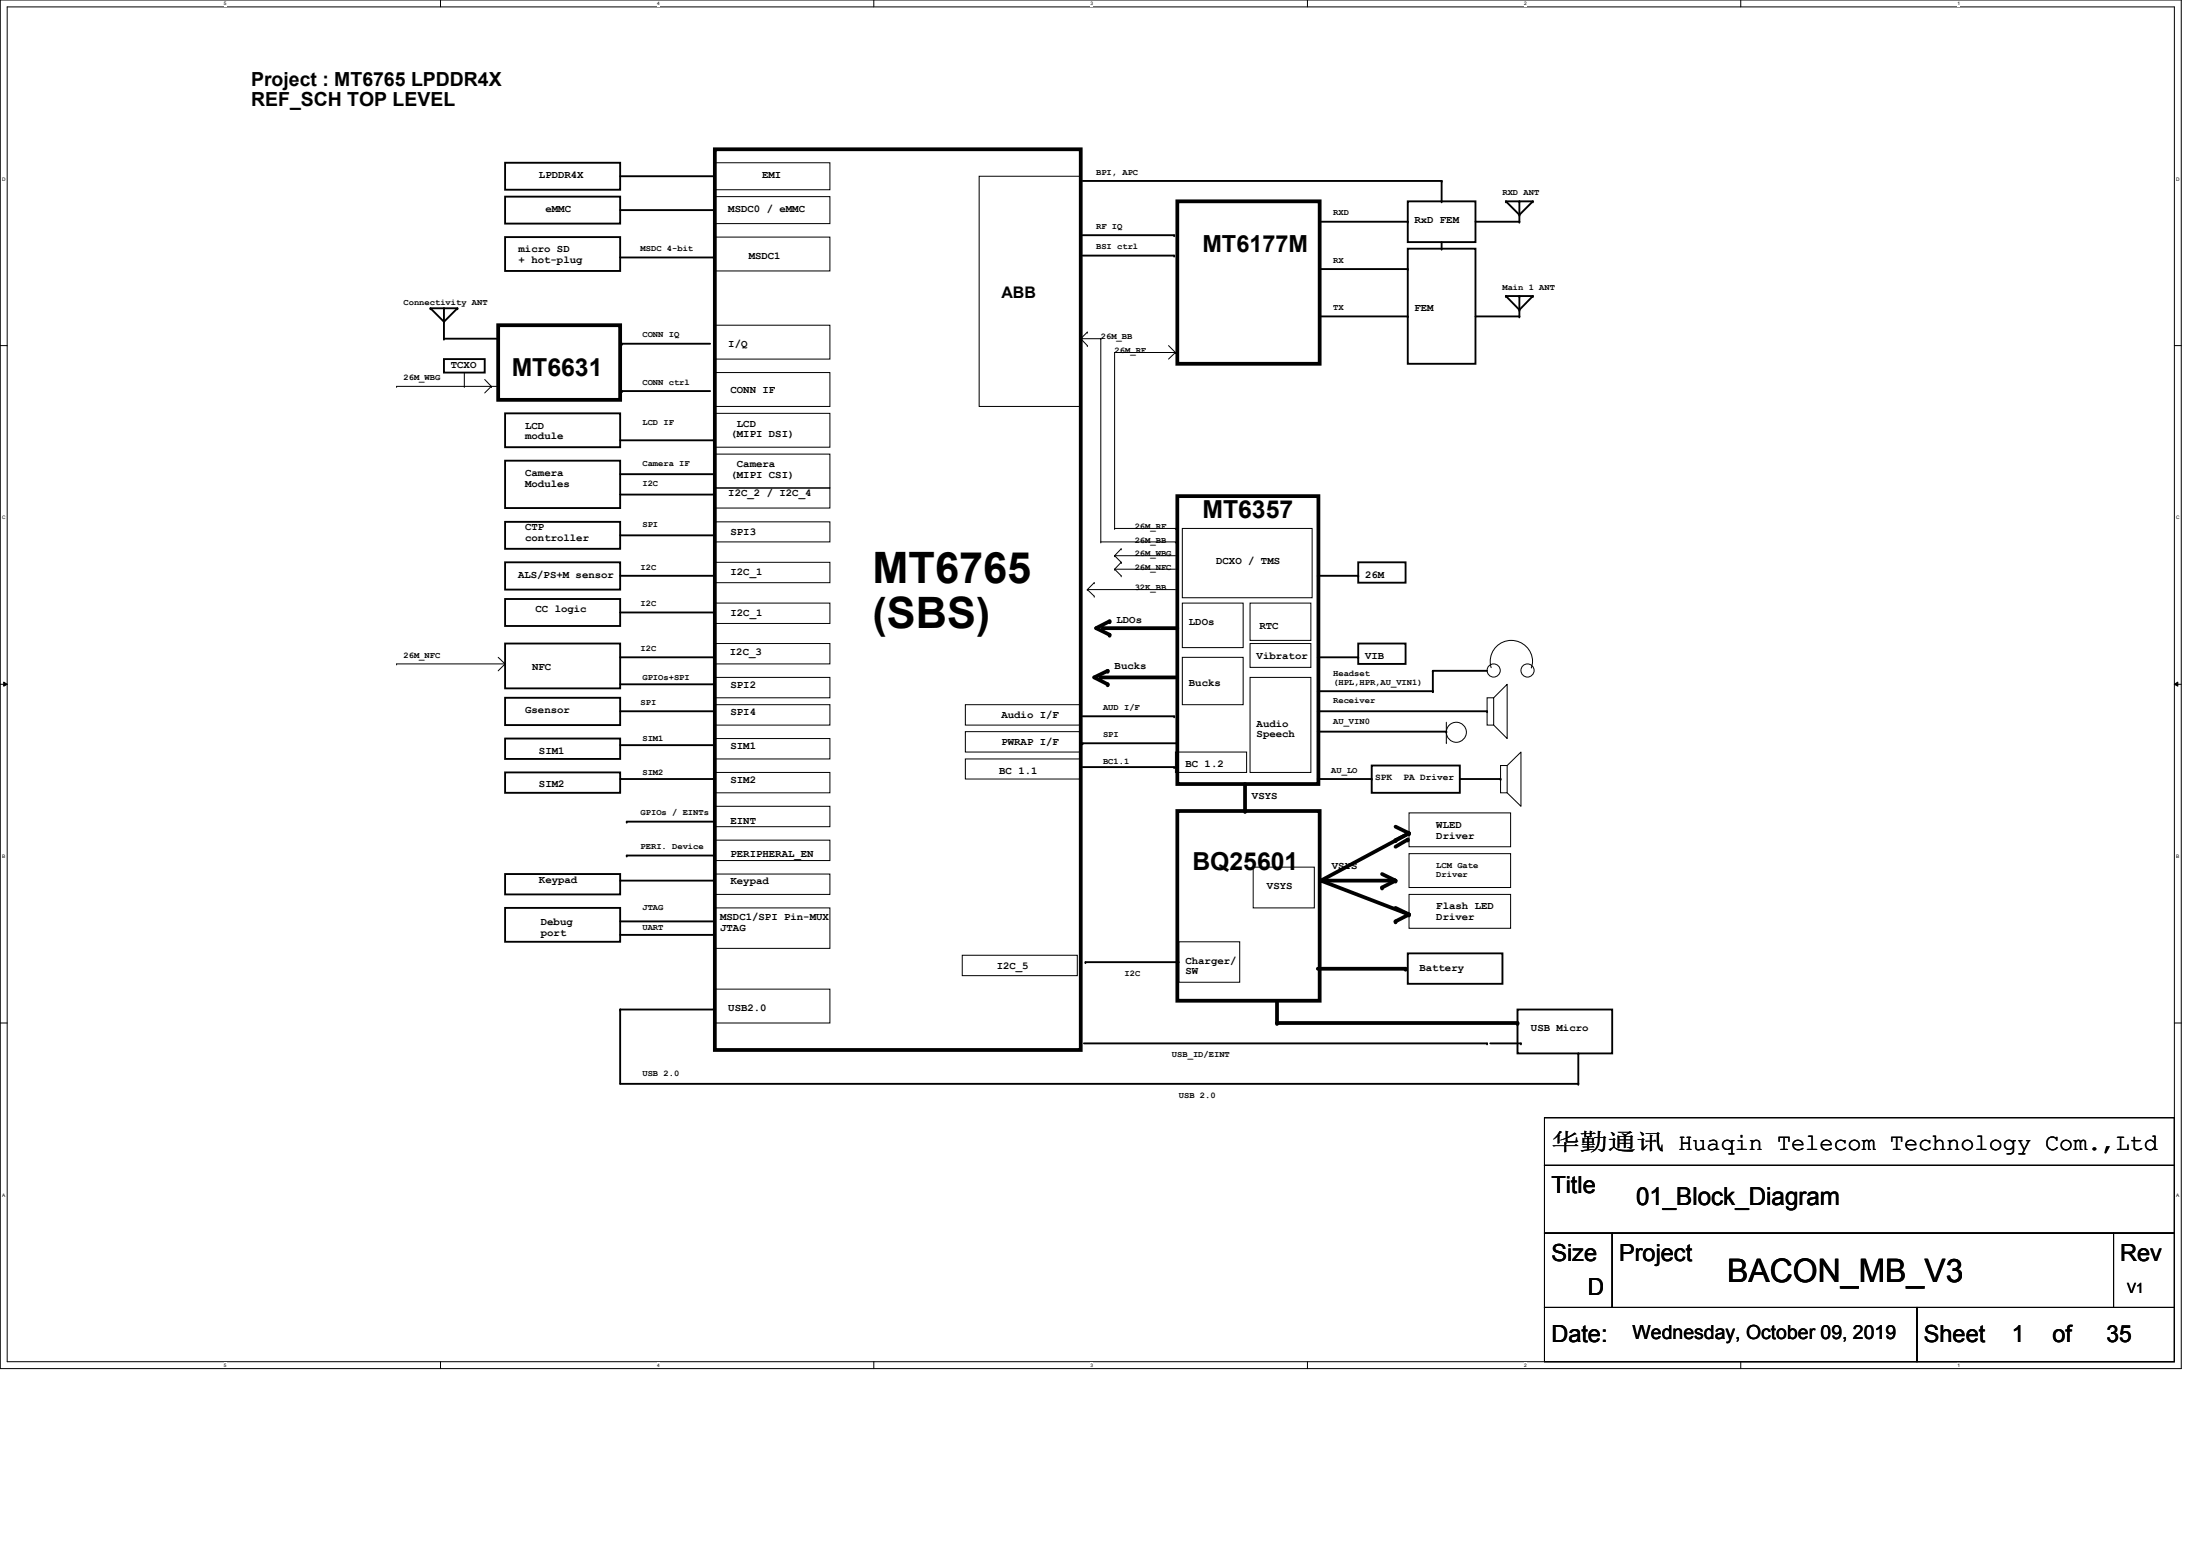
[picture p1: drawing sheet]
<svg xmlns="http://www.w3.org/2000/svg" width="297mm" height="210mm" viewBox="0 0 297 210" stroke-linecap="round" stroke-linejoin="round" font-family="sans-serif">
<path d="M0 0h294.5v184.7h-294.5zM1 .9h292.6v182.9h-292.6z" fill="none" stroke="#000" stroke-width=".14"/>
<g fill="#fff">
<path d="M30.2 .1h.4v.7h-.4z"/>
<path d="M30.2 183.9h.4v.8h-.4z"/>
</g>
<path d="M59.5 0v.9M59.5 183.8v.9" fill="none" stroke="#000" stroke-width=".14"/>
<g fill="#fff">
<path d="M88.7 .1h.4v.7h-.4z"/>
<path d="M88.7 183.9h.4v.8h-.4z"/>
</g>
<path d="M118 0v.9M118 183.8v.9" fill="none" stroke="#000" stroke-width=".14"/>
<g fill="#fff">
<path d="M147.2 .1h.4v.7h-.4z"/>
<path d="M147.2 183.9h.4v.8h-.4z"/>
</g>
<path d="M176.5 0v.9M176.5 183.8v.9" fill="none" stroke="#000" stroke-width=".14"/>
<g fill="#fff">
<path d="M205.8 .1h.3v.7h-.3z"/>
<path d="M205.8 183.9h.3v.8h-.3z"/>
</g>
<path d="M235 0v.9M235 183.8v.9" fill="none" stroke="#000" stroke-width=".14"/>
<g fill="#fff">
<path d="M264.3 .1h.3v.7h-.3z"/>
<path d="M264.3 183.9h.3v.8h-.3z"/>
<path d="M.3 23.8h.5v.7h-.5z"/>
<path d="M293.8 23.8h.5v.7h-.5z"/>
<path d="M.3 69.5h.5v.7h-.5z"/>
<path d="M293.8 69.5h.5v.7h-.5z"/>
</g>
<path d="M0 46.7h1M293.6 46.7h.9" fill="none" stroke="#000" stroke-width=".14"/>
<g fill="#fff">
<path d="M.3 115.2h.4v.8h-.4z"/>
<path d="M293.8 115.2h.5v.8h-.5z"/>
</g>
<path d="M0 92.4h1M.5 92.1l.5 .3-.5 .2zM293.6 92.4l.4-.3v.5zM293.6 92.4h.9" fill="none" stroke="#000" stroke-width=".14"/>
<path d="M.5 92.1l.5 .3-.5 .2zM293.6 92.4l.4-.3v.5z" fill="#000"/>
<g fill="#fff">
<path d="M.3 161h.4v.7h-.4z"/>
<path d="M293.8 161h.4v.7h-.4z"/>
</g>
<g fill="none" stroke="#000" stroke-width=".14">
<path d="M96.5 26.5h15.6v3.7h-15.6zM96.5 32h15.6v4.6h-15.6zM96.5 22h15.6v3.6h-15.6zM132.2 23.8h13.7v31.1h-13.7zM53.5 52.2h.1M53.5 52.2h13.8M62.7 52.2h.1M62.7 50.3v1.9M65.4 51.2l.9 1M66.3 52.2h.1M66.3 52.2l-.9 .8M96.5 43.9h15.6v4.6h-15.6z"/>
<path d="M96.5 50.3h15.6v4.6h-15.6zM96.5 55.8h15.6v4.6h-15.6zM145.9 45.7h2.7M145.9 45.7l.9 1M146.8 44.8h.1M146.8 46.7h.1M146.8 44.8l-.9 .9M148.6 45.7h.1M148.6 45.7v27.5M157.8 46.7l.9 .9M158.7 47.6h.1M158.7 47.6h-8.2v23.7"/>
<path d="M158.7 47.6l-.9 .9M96.5 61.3h15.6v4.6h-15.6zM96.5 65.9h15.6v2.7h-15.6zM96.5 70.4h15.6v2.8h-15.6zM96.5 75.9h15.6v2.8h-15.6zM146.8 79.6h.1M146.8 79.6h11.9M146.8 79.6l.9 .9M147.7 78.7h.1M147.7 78.7l-.9 .9M148.6 73.2h.1M148.6 73.2h10.1"/>
<path d="M150.5 75h.1M150.5 71.3h.1M150.5 76.8h.1M150.5 75h8.2M150.5 75l.9 .9M150.5 71.3h8.2M150.5 76.8h8.2M150.5 76.8l.9 .9M151.4 74.1h.1M151.4 75.9h.1M151.4 77.7h.1M151.4 74.1l-.9 .9"/>
<path d="M151.4 75.9l-.9 .9M158.7 71.3h.1M158.7 73.2h.1M159.6 71.3h17.6v9.4h-17.6zM53.5 89.6h.1M53.5 89.6h14.7M67.3 88.7l.9 .9M68.2 89.6h.1M68.2 89.6l-.9 1M96.5 86.9h15.6v2.7h-15.6zM96.5 91.4h15.6v2.8h-15.6zM96.5 99.7h15.6v2.7h-15.6z"/>
<path d="M96.5 95.1h15.6v2.8h-15.6zM96.5 81.4h15.6v2.8h-15.6zM130.3 95.1h15.6v2.8h-15.6zM130.3 98.8h15.6v2.7h-15.6zM147.7 80.5h.1M159.6 81.4h8.2v6h-8.2zM159.6 88.7h8.2v6.4h-8.2zM168.8 81.4h8.2v5h-8.2zM168.8 86.9h8.2v3.2h-8.2zM168.8 91.4h8.2v12.9h-8.2zM195.3 97.5v2.7M200.8 94.2h.9v3.7h-.9z"/>
<path d="M201.3 90.1a2.84 2.84 0 0 1 2.8-3.7 2.84 2.84 0 0 1 2.7 3.8M201.7 94.2l1.8-1.8v7.3l-1.8-1.8M96.5 104.3h15.6v2.7h-15.6zM96.5 108.8h15.6v2.8h-15.6zM96.5 118h15.6v2.7h-15.6zM96.5 113.4h15.6v2.8h-15.6zM130.3 102.4h15.6v2.8h-15.6zM158.7 101.5h9.6v2.8h-9.6zM169.2 117.1h8.3v5.5h-8.3zM190.2 109.7h13.8v4.6h-13.8zM190.2 115.2h13.8v4.6h-13.8zM195.3 100.2h.1"/>
<path d="M202.6 103.3h.9v3.7h-.9zM203.5 103.3l1.9-1.8v7.3l-1.9-1.8M0 138.1h1M96.5 122.6h15.6v5.4h-15.6zM96.5 133.5h15.6v4.6h-15.6zM129.9 128.9h15.6v2.8h-15.6zM159.2 127.1h8.2v5.5h-8.2zM190.2 120.7h13.8v4.6h-13.8zM293.6 138.1h.9M208.5 157.3h85.1v9.2h-85.1zM208.5 150.9h85.1v6.4h-85.1zM208.5 166.5h9.2v10h-9.2z"/>
<path d="M208.5 176.5h50.3v7.3h-50.3zM217.7 166.5h67.7v10h-67.7zM258.8 176.5h34.8v7.3h-34.8zM285.4 166.5h8.2v10h-8.2z"/>
<circle cx="196.6" cy="98.8" r="1.35"/>
<circle cx="201.7" cy="90.5" r=".89"/>
<circle cx="206.2" cy="90.5" r=".89"/>
</g>
<g fill="none" stroke="#000" stroke-width=".51">
<path d="M96.5 20.2h49.4v121.5h-49.4zM159 27.2h19.2v21.9h-19.2zM67.3 43.9h16.4v10.1h-16.4zM159 67h19v38.8h-19zM148.6 91.4h10.1M148.9 84.8h10.1M149.6 90.6l-1.9 .8 1.9 1M149.8 83.9l-1.8 .9 1.8 .9M159 109.5h19.2v25.6h-19.2zM168.1 105.8v3.7M178.3 118.9h10.1l-1.8 .9M178.3 118.9l11.9 4.5-1.8 1"/>
<path d="M186.6 118l1.7 .8M188.4 113.4l1.8-.9-11.9 6.4M188.4 111.6l1.7 .8M190.1 113.3l-1.7 1M172.4 135.3v2.8h32.5M177.9 130.8h11.9M188.4 122.6l1.7 .8"/>
</g>
<g fill="#000">
<circle cx="148.6" cy="91.4" r=".25"/>
<circle cx="148.9" cy="84.8" r=".25"/>
<circle cx="149.6" cy="92.4" r=".25"/>
<circle cx="149.6" cy="90.6" r=".25"/>
<circle cx="149.8" cy="83.9" r=".25"/>
<circle cx="149.8" cy="85.7" r=".25"/>
<circle cx="168.1" cy="109.5" r=".25"/>
<circle cx="186.6" cy="119.8" r=".25"/>
<circle cx="188.3" cy="118.8" r=".25"/>
<circle cx="188.4" cy="118.9" r=".25"/>
<circle cx="188.4" cy="113.4" r=".25"/>
<circle cx="190.1" cy="112.4" r=".25"/>
<circle cx="190.1" cy="113.3" r=".25"/>
<circle cx="190.2" cy="112.5" r=".25"/>
<circle cx="172.4" cy="138.1" r=".25"/>
<circle cx="188.4" cy="124.4" r=".25"/>
<circle cx="189.8" cy="130.8" r=".25"/>
<circle cx="190.1" cy="123.4" r=".25"/>
<circle cx="190.2" cy="123.4" r=".25"/>
<circle cx="204.9" cy="138.1" r=".25"/>
</g>
<g fill="none" stroke="#000" stroke-width=".25">
<path d="M68.2 26.5h15.5v3.7h-15.5zM68.2 32h15.5v4.6h-15.5zM68.2 22h15.5v3.6h-15.5zM83.7 28.4h12.8M83.7 34.8h12.8M83.7 23.8h12.8M96.5 28.4h.1M96.5 34.8h.1M96.5 23.8h.1M146.2 24.4h48.4M146.2 31.7h12.3M146.2 34.5h12.3"/>
<path d="M158.5 31.7h.1M158.5 34.5h.1M178.2 29.9h11.9M178.2 36.3h11.9M190.1 27.2h9.1v5.5h-9.1zM190.1 33.6h9.1v15.5h-9.1zM190.1 29.9h.1M190.1 36.3h.1M194.6 33.6h.1M194.6 24.4h.1M194.6 27.2h.1M194.6 24.4v2.8"/>
<path d="M194.6 32.7v.9M199.2 29.9h5.9M203.3 40h.1M203.3 27.2h.1M203.3 40l1.8 1.8M203.3 40h3.7M203.3 27.2l1.8 1.8M203.3 27.2h3.7M205.1 40h.1M205.1 29h.1M205.1 27.2h.1M205.1 29.9h.1"/>
<path d="M205.1 27.2v2.7M205.1 40v2.7M207 40h.1M207 27.2h.1M207 40l-1.9 1.8M207 27.2l-1.9 1.8M58.1 41.6h.1M58.1 41.6l1.8 1.8M58.1 41.6h3.7M59.9 48.5h5.5v1.8h-5.5zM59.9 43.4h.1M59.9 41.6h.1"/>
<path d="M59.9 45.7h.1M59.9 41.6v4.1M59.9 45.7h7.4M61.8 41.6h.1M61.8 41.6l-1.9 1.8M68.2 55.8h15.5v4.6h-15.5zM83.7 59.4h12.8M84 46.4h.1M84 52.8h.1M84 46.4h11.9M84 52.8h11.9M96.5 59.4h.1"/>
<path d="M178.2 42.7h11.9M190.1 42.7h.1M199.2 42.7h5.9M205.1 41.8h.1M205.1 42.7h.1M68.2 62.2h15.5v6.4h-15.5zM68.2 70.4h15.5v3.7h-15.5zM68.2 75.9h15.5v3.7h-15.5zM83.7 64h12.8M83.7 66.8h12.8M83.7 72.3h12.8M83.7 77.7h12.8"/>
<path d="M96.5 64h.1M96.5 66.8h.1M96.5 72.3h.1M96.5 77.7h.1M177.9 77.7h5.5M183.4 75.9h6.4v2.8h-6.4zM183.4 77.7h.1M68.2 86.9h15.5v6h-15.5zM68.2 99.7h15.5v2.7h-15.5zM68.2 80.9h15.5v3.6h-15.5zM68.2 94.2h15.5v3.7h-15.5zM83.7 88.7h12.8"/>
<path d="M83.7 92.4h12.8M83.7 96h12.8M83.7 82.7h12.8M96.5 88.7h.1M96.5 92.4h.1M96.5 82.7h.1M96.5 96h.1M146.2 96.7h12.3M158.5 96.7h.1M177.9 88.7h5.5M177.9 96h22.9M177.9 93.3h15.6"/>
<path d="M177.9 98.8h17.4M183.4 86.9h6.4v2.7h-6.4zM183.4 88.7h.1M193.5 90.6h.1M193.5 93.3h.1M193.5 90.6h7.3M193.5 90.6v2.7M195.3 98.8h.1M200.8 96h.1M68.2 104.3h15.5v2.7h-15.5zM68.2 118h15.5v2.7h-15.5zM83.7 100.6h12.8"/>
<path d="M83.7 105.2h12.8M83.7 118.9h12.8M84.6 110.9h.1M84.6 115.5h.1M84.6 110.9h11.9M84.6 115.5h11.9M96.5 100.6h.1M96.5 105.2h.1M96.5 118.9h.1M146.2 100.3h.1M146.2 103.5h12.3M146.2 100.3h12.8"/>
<path d="M158.5 103.5h.1M177.9 105.2h7.3M185.2 103.3h11.9v3.7h-11.9zM185.2 105.2h.1M197.1 105.2h5.5M202.6 105.2h.1M68.2 122.6h15.5v4.5h-15.5zM83.7 136.3h.1M83.7 124.4h12.8M83.7 126.2h12.8M83.7 136.3v10h129.4M83.7 136.3h12.8"/>
<path d="M96.5 124.4h.1M96.5 126.2h.1M96.5 136.3h.1M146.6 129.9h.1M146.6 129.9h12.6M190.1 128.7h12.8v4.1h-12.8zM204.9 136.3h12.8v5.9h-12.8zM146.3 140.8h54.5M200.8 140.8h.1M201.2 140.8h4.2M205.4 140.8h.1M213.1 146.3h.1"/>
<path d="M213.1 142.2h.1M213.1 142.2v4.1"/>
</g>
<g font-size="5.8">
<text x="117.8" y="78.7">MT6765</text>
<text x="117.8" y="84.8">(SBS)</text>
</g>
<text font-size="4.4" x="233.2" y="173.1">BACON_MB_V3</text>
<g font-size="3.3">
<text x="69.1" y="50.7">MT6631</text>
<text x="162.3" y="69.9">MT6357</text>
<text x="161" y="117.4">BQ25601</text>
<text x="220.9" y="162.6">01_Block_Diagram</text>
</g>
<g font-size="3.2">
<text x="162.3" y="34.1">MT6177M</text>
<text x="209.5" y="155.2">华华华华 Huaqin Telecom Technology Com.,Ltd</text>
<text x="209.5" y="161">Title</text>
<text x="209.5" y="170.2">Size</text>
<text x="218.6" y="170.2">Project</text>
<text x="286.3" y="170.2">Rev</text>
<text x="214.4" y="174.8">D</text>
<text x="209.5" y="181.1">Date:</text>
<text x="259.8" y="181.1">Sheet</text>
<text x="271.6" y="181.1">1</text>
<text x="277.1" y="181.1">of</text>
<text x="284.4" y="181.1">35</text>
</g>
<g font-size="2.6">
<text x="33.9" y="11.6">Project : MT6765 LPDDR4X</text>
<text x="33.9" y="14.3">REF_SCH TOP LEVEL</text>
<text x="220.4" y="180.7">Wednesday, October 09, 2019</text>
</g>
<text font-size="2.2" x="135.2" y="40.2">ABB</text>
<text font-size="1.9" x="287.2" y="174.5">V1</text>
<g font-size="1.4">
<text x="72.8" y="24">LPDDR4X</text>
<text x="73.7" y="28.6">eMMC</text>
<text x="98.3" y="28.6">MSDC0 / eMMC</text>
<text x="102.9" y="24">EMI</text>
<text x="70" y="34.1">micro SD</text>
<text x="70" y="35.5">+ hot-plug</text>
<text x="101.1" y="35">MSDC1</text>
<text x="191" y="30.1">RxD FEM</text>
<text x="98.3" y="46.9">I/Q</text>
<text x="191" y="42">FEM</text>
<text x="60.9" y="49.6">TCXO</text>
<text x="98.6" y="53">CONN IF</text>
<text x="70.9" y="57.9">LCD</text>
<text x="70.9" y="59.3">module</text>
<text x="98.6" y="59">(MIPI DSI)</text>
<text x="99.5" y="57.6">LCD</text>
<text x="70.9" y="64.3">Camera</text>
<text x="70.9" y="65.7">Modules</text>
<text x="98.6" y="64.5">(MIPI CSI)</text>
<text x="99.5" y="63.1">Camera</text>
<text x="70.9" y="71.6">CTP</text>
<text x="98.3" y="67">I2C_2 / I2C_4</text>
<text x="69.9" y="78">ALS/PS+M sensor</text>
<text x="70.9" y="73">controller</text>
<text x="98.6" y="72.2">SPI3</text>
<text x="98.6" y="77.7">I2C_1</text>
<text x="164.2" y="76.2">DCXO / TMS</text>
<text x="184.3" y="78">26M</text>
<text x="72.3" y="82.5">CC logic</text>
<text x="98.6" y="83.2">I2C_1</text>
<text x="98.5" y="88.4">I2C_3</text>
<text x="150.7" y="84.1">LDOs</text>
<text x="160.5" y="84.4">LDOs</text>
<text x="169.7" y="88.9">Vibrator</text>
<text x="170" y="84.9">RTC</text>
<text x="184.3" y="88.9">VIB</text>
<text x="71.8" y="90.4">NFC</text>
<text x="98.6" y="92.9">SPI2</text>
<text x="150.5" y="90.3">Bucks</text>
<text x="160.5" y="92.6">Bucks</text>
<text x="70.9" y="96.3">Gsensor</text>
<text x="72.8" y="101.7">SIM1</text>
<text x="98.6" y="101.1">SIM1</text>
<text x="98.6" y="96.5">SPI4</text>
<text x="135.2" y="100.5">PWRAP I/F</text>
<text x="135.2" y="96.9">Audio I/F</text>
<text x="169.7" y="98.1">Audio</text>
<text x="169.7" y="99.5">Speech</text>
<text x="72.8" y="106.3">SIM2</text>
<text x="98.6" y="105.7">SIM2</text>
<text x="134.9" y="104.5">BC 1.1</text>
<text x="160.1" y="103.6">BC 1.2</text>
<text x="169" y="107.9">VSYS</text>
<text x="98.6" y="111.2">EINT</text>
<text x="193.9" y="111.8">WLED</text>
<text x="193.9" y="113.2">Driver</text>
<text x="72.8" y="119.1">Keypad</text>
<text x="98.6" y="119.4">Keypad</text>
<text x="98.6" y="115.7">PERIPHERAL_EN</text>
<text x="179.8" y="117.3">VSYS</text>
<text x="73" y="124.9">Debug</text>
<text x="97.2" y="124.2">MSDC1/SPI Pin-MUX</text>
<text x="97.2" y="125.7">JTAG</text>
<text x="171.1" y="120">VSYS</text>
<text x="193.9" y="122.8">Flash LED</text>
<text x="193.9" y="124.2">Driver</text>
<text x="73" y="126.3">port</text>
<text x="134.6" y="130.8">I2C_5</text>
<text x="160.1" y="130.1">Charger/</text>
<text x="160.1" y="131.5">SW</text>
<text x="191.6" y="131">Battery</text>
<text x="98.3" y="136.5">USB2.0</text>
<text x="206.7" y="139.2">USB Micro</text>
</g>
<g font-size="1.3">
<text x="185.7" y="105.3">SPK</text>
<text x="189.5" y="105.3">PA Driver</text>
</g>
<g font-size="1.2">
<text x="148" y="23.6">BPI, APC</text>
<text x="180" y="29.1">RXD</text>
<text x="202.9" y="26.3">RXD ANT</text>
<text x="86.5" y="33.9">MSDC 4-bit</text>
<text x="148" y="33.7">BSI ctrl</text>
<text x="148" y="30.9">RF IQ</text>
<text x="180" y="35.5">RX</text>
<text x="54.5" y="41.2">Connectivity ANT</text>
<text x="180" y="41.9">TX</text>
<text x="202.9" y="39.1">Main 1 ANT</text>
<text x="86.7" y="45.5">CONN IQ</text>
<text x="148.6" y="45.8">26M_BB</text>
<text x="150.5" y="47.6">26M_RF</text>
<text x="54.5" y="51.3">26M_WBG</text>
<text x="86.7" y="51.9">CONN ctrl</text>
<text x="86.7" y="57.4">LCD IF</text>
<text x="86.7" y="62.9">Camera IF</text>
<text x="86.7" y="65.7">I2C</text>
<text x="86.7" y="71.1">SPI</text>
<text x="153.2" y="71.4">26M_RF</text>
<text x="86.5" y="76.9">I2C</text>
<text x="153.2" y="75.1">26M_WBG</text>
<text x="153.2" y="73.2">26M_BB</text>
<text x="153.2" y="76.9">26M_NFC</text>
<text x="86.5" y="81.8">I2C</text>
<text x="153.2" y="79.6">32K_BB</text>
<text x="54.5" y="88.8">26M_NFC</text>
<text x="86.5" y="87.8">I2C</text>
<text x="86.5" y="95.2">SPI</text>
<text x="86.7" y="91.8">GPIOs+SPI</text>
<text x="148.9" y="95.8">AUD I/F</text>
<text x="180" y="94.9">Receiver</text>
<text x="180" y="91.2">Headset</text>
<text x="180" y="92.4">(HPL,HPR,AU_VIN1)</text>
<text x="86.7" y="100">SIM1</text>
<text x="148.9" y="99.5">SPI</text>
<text x="180" y="97.7">AU_VIN0</text>
<text x="86.7" y="104.6">SIM2</text>
<text x="148.9" y="103.1">BC1.1</text>
<text x="179.7" y="104.3">AU_LO</text>
<text x="86.5" y="110.1">GPIOs / EINTs</text>
<text x="86.5" y="114.6">PERI. Device</text>
<text x="193.9" y="117.1">LCM Gate</text>
<text x="193.9" y="118.3">Driver</text>
<text x="86.7" y="125.6">UART</text>
<text x="86.7" y="122.9">JTAG</text>
<text x="151.8" y="131.7">I2C</text>
<text x="158.2" y="142.7">USB_ID/EINT</text>
<text x="86.7" y="145.2">USB 2.0</text>
<text x="159.2" y="148.2">USB 2.0</text>
</g>
<g font-size=".6">
<text x="30.2" y=".7">5</text>
<text x="88.7" y=".7">4</text>
<text x="147.2" y=".7">3</text>
<text x="205.8" y=".7">2</text>
<text x="264.3" y=".7">1</text>
<text x=".3" y="24.4">D</text>
<text x="293.8" y="24.4">D</text>
<text x=".3" y="70.1">C</text>
<text x="293.8" y="70.1">C</text>
<text x=".3" y="115.8">B</text>
<text x="293.8" y="115.8">B</text>
<text x=".3" y="161.5">A</text>
<text x="293.8" y="161.5">A</text>
<text x="30.2" y="184.5">5</text>
<text x="88.7" y="184.5">4</text>
<text x="147.2" y="184.5">3</text>
<text x="205.8" y="184.5">2</text>
<text x="264.3" y="184.5">1</text>
</g>
</svg>
